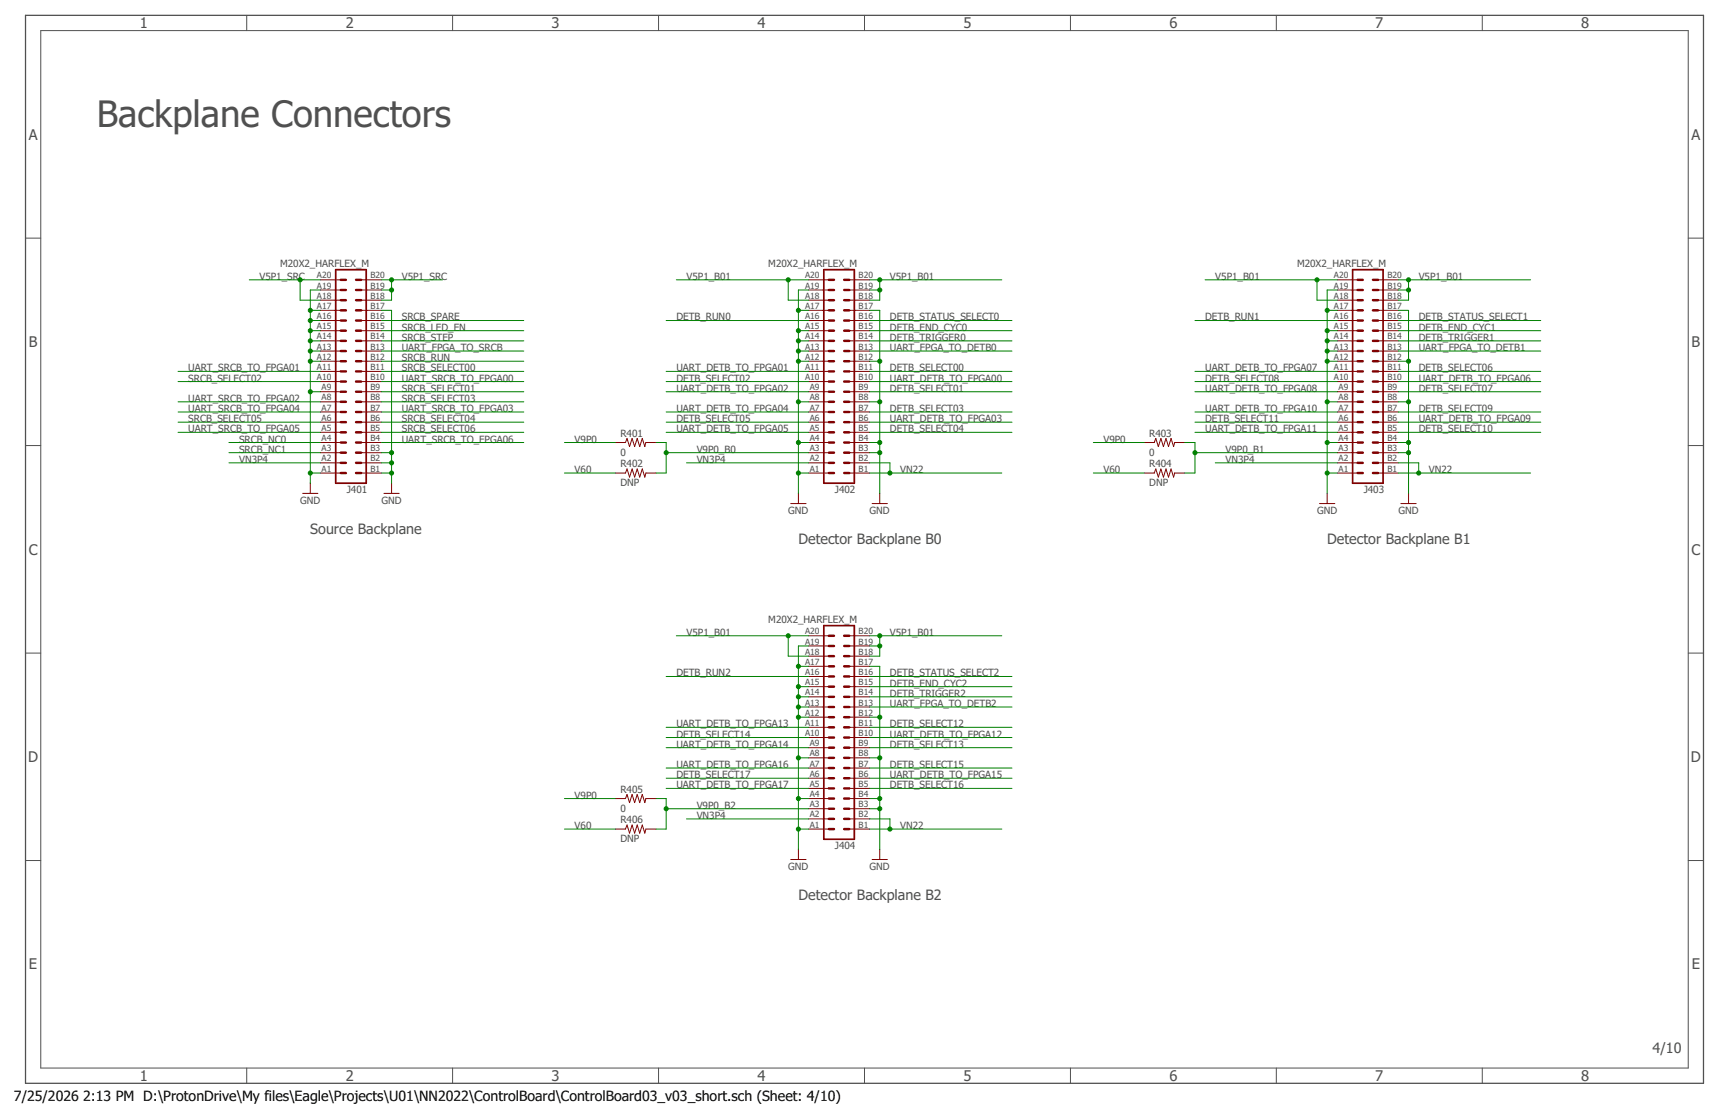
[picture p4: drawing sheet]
<svg xmlns="http://www.w3.org/2000/svg" width="432mm" height="279mm" viewBox="0 0 432 279" stroke-linecap="round" stroke-linejoin="round" font-family="sans-serif">
<path d="M6.4 3.8h419v266.7h-419z" fill="none" stroke="#505050" stroke-width=".32"/>
<g fill="none" stroke="#505050" stroke-width=".25">
<path d="M10.2 7.6h411.4v259.1h-411.4zM61.6 3.8v3.8M113 3.8v3.8M164.5 3.8v3.8M215.9 3.8v3.8M267.3 3.8v3.8M318.7 3.8v3.8M370.2 3.8v3.8M6.4 59.5h3.8M421.6 59.5h3.8M6.4 111.3h3.8M421.6 111.3h3.8"/>
<path d="M6.4 163.1h3.8M421.6 163.1h3.8M6.4 214.9h3.8M421.6 214.9h3.8M61.6 266.7v3.8M113 266.7v3.8M164.5 266.7v3.8M215.9 266.7v3.8M267.3 266.7v3.8M318.7 266.7v3.8M370.2 266.7v3.8"/>
</g>
<g fill="none" stroke="#800000" stroke-width=".61">
<path d="M85.1 77.5h1.3M85.1 75h1.3M85.1 72.4h1.3M85.1 69.9h1.3M88.9 77.5h1.3M88.9 75h1.3M88.9 72.4h1.3M88.9 69.9h1.3M207 77.5h1.3M207 75h1.3M207 72.4h1.3M207 69.9h1.3"/>
<path d="M210.8 77.5h1.3M210.8 75h1.3M210.8 72.4h1.3M210.8 69.9h1.3M339.1 77.5h1.2M339.1 75h1.2M339.1 72.4h1.2M339.1 69.9h1.2M342.9 77.5h1.2M342.9 75h1.2M342.9 72.4h1.2M342.9 69.9h1.2"/>
<path d="M85.1 97.8h1.3M85.1 95.3h1.3M85.1 87.7h1.3M85.1 90.2h1.3M85.1 92.7h1.3M85.1 85.1h1.3M85.1 82.6h1.3M85.1 80h1.3M88.9 97.8h1.3M88.9 95.3h1.3M88.9 87.7h1.3M88.9 90.2h1.3"/>
<path d="M88.9 92.7h1.3M88.9 85.1h1.3M88.9 82.6h1.3M88.9 80h1.3M207 97.8h1.3M207 95.3h1.3M207 87.7h1.3M207 90.2h1.3M207 92.7h1.3M207 85.1h1.3M207 82.6h1.3M207 80h1.3"/>
<path d="M210.8 97.8h1.3M210.8 95.3h1.3M210.8 87.7h1.3M210.8 90.2h1.3M210.8 92.7h1.3M210.8 85.1h1.3M210.8 82.6h1.3M210.8 80h1.3M339.1 97.8h1.2M339.1 95.3h1.2M339.1 87.7h1.2M339.1 90.2h1.2"/>
<path d="M339.1 92.7h1.2M339.1 85.1h1.2M339.1 82.6h1.2M339.1 80h1.2M342.9 97.8h1.2M342.9 95.3h1.2M342.9 87.7h1.2M342.9 90.2h1.2M342.9 92.7h1.2M342.9 85.1h1.2M342.9 82.6h1.2M342.9 80h1.2"/>
<path d="M85.1 113h1.3M85.1 115.6h1.3M85.1 118.1h1.3M85.1 110.5h1.3M85.1 107.9h1.3M85.1 105.4h1.3M85.1 102.9h1.3M85.1 100.3h1.3M88.9 113h1.3M88.9 115.6h1.3M88.9 118.1h1.3M88.9 110.5h1.3"/>
<path d="M88.9 107.9h1.3M88.9 105.4h1.3M88.9 102.9h1.3M88.9 100.3h1.3M207 113h1.3M207 115.6h1.3M207 118.1h1.3M207 110.5h1.3M207 107.9h1.3M207 105.4h1.3M207 102.9h1.3M207 100.3h1.3"/>
<path d="M210.8 113h1.3M210.8 115.6h1.3M210.8 118.1h1.3M210.8 110.5h1.3M210.8 107.9h1.3M210.8 105.4h1.3M210.8 102.9h1.3M210.8 100.3h1.3M339.1 113h1.2M339.1 115.6h1.2M339.1 118.1h1.2M339.1 110.5h1.2"/>
<path d="M339.1 107.9h1.2M339.1 105.4h1.2M339.1 102.9h1.2M339.1 100.3h1.2M342.9 113h1.2M342.9 115.6h1.2M342.9 118.1h1.2M342.9 110.5h1.2M342.9 107.9h1.2M342.9 105.4h1.2M342.9 102.9h1.2M342.9 100.3h1.2"/>
<path d="M207 158.7h1.3M210.8 158.7h1.3M207 176.5h1.3M207 179.1h1.3M207 174h1.3M207 171.4h1.3M207 168.9h1.3M207 166.4h1.3M207 163.8h1.3M207 161.3h1.3M210.8 176.5h1.3M210.8 179.1h1.3"/>
<path d="M210.8 174h1.3M210.8 171.4h1.3M210.8 168.9h1.3M210.8 166.4h1.3M210.8 163.8h1.3M210.8 161.3h1.3M207 199.4h1.3M207 196.8h1.3M207 194.3h1.3M207 191.8h1.3M207 189.2h1.3M207 186.7h1.3"/>
<path d="M207 184.1h1.3M207 181.6h1.3M210.8 199.4h1.3M210.8 196.8h1.3M210.8 194.3h1.3M210.8 191.8h1.3M210.8 189.2h1.3M210.8 186.7h1.3M210.8 184.1h1.3M210.8 181.6h1.3M207 201.9h1.3M207 204.5h1.3"/>
<path d="M207 207h1.3M210.8 201.9h1.3M210.8 204.5h1.3M210.8 207h1.3"/>
</g>
<path d="M83.8 67.3h7.7v53.3h-7.7zM205.7 67.3h7.7v53.3h-7.7zM337.8 67.3h7.6v53.3h-7.6zM205.7 156.2h7.7v53.3h-7.7z" fill="none" stroke="#800000" stroke-width=".42"/>
<g fill="none" stroke="#800000" stroke-width=".25">
<path d="M80 77.5h5.1M80 75h5.1M80 72.4h5.1M80 69.9h5.1M90.2 77.5h5.1M90.2 75h5.1M90.2 72.4h5.1M90.2 69.9h5.1M201.9 77.5h5.1M201.9 75h5.1M201.9 72.4h5.1M201.9 69.9h5.1"/>
<path d="M212.1 77.5h5.1M212.1 75h5.1M212.1 72.4h5.1M212.1 69.9h5.1M334 77.5h5.1M334 75h5.1M334 72.4h5.1M334 69.9h5.1M344.1 77.5h5.1M344.1 75h5.1M344.1 72.4h5.1M344.1 69.9h5.1"/>
<path d="M80 97.8h5.1M80 95.3h5.1M80 92.7h5.1M80 90.2h5.1M80 87.7h5.1M80 85.1h5.1M80 82.6h5.1M80 80h5.1M90.2 97.8h5.1M90.2 95.3h5.1M90.2 92.7h5.1M90.2 90.2h5.1"/>
<path d="M90.2 87.7h5.1M90.2 85.1h5.1M90.2 82.6h5.1M90.2 80h5.1M201.9 97.8h5.1M201.9 95.3h5.1M201.9 92.7h5.1M201.9 90.2h5.1M201.9 87.7h5.1M201.9 85.1h5.1M201.9 82.6h5.1M201.9 80h5.1"/>
<path d="M212.1 97.8h5.1M212.1 95.3h5.1M212.1 92.7h5.1M212.1 90.2h5.1M212.1 87.7h5.1M212.1 85.1h5.1M212.1 82.6h5.1M212.1 80h5.1M334 97.8h5.1M334 95.3h5.1M334 92.7h5.1M334 90.2h5.1"/>
<path d="M334 87.7h5.1M334 85.1h5.1M334 82.6h5.1M334 80h5.1M344.1 97.8h5.1M344.1 95.3h5.1M344.1 92.7h5.1M344.1 90.2h5.1M344.1 87.7h5.1M344.1 85.1h5.1M344.1 82.6h5.1M344.1 80h5.1"/>
<path d="M80 118.1h5.1M80 115.6h5.1M80 113h5.1M80 110.5h5.1M80 107.9h5.1M80 105.4h5.1M80 102.9h5.1M80 100.3h5.1M90.2 118.1h5.1M90.2 115.6h5.1M90.2 113h5.1M90.2 110.5h5.1"/>
<path d="M90.2 107.9h5.1M90.2 105.4h5.1M90.2 102.9h5.1M90.2 100.3h5.1M153.7 118.1h2.5l.4-1 .6 2 .7-2 .6 2 .6-2 .7 2 .6-2 .6 2 .3-1h2.5M153.7 110.5h2.5l.4-1 .6 2 .7-2 .6 2 .6-2 .7 2 .6-2 .6 2 .3-1h2.5M201.9 118.1h5.1M201.9 115.6h5.1M201.9 113h5.1M201.9 110.5h5.1M201.9 107.9h5.1M201.9 105.4h5.1"/>
<path d="M201.9 102.9h5.1M201.9 100.3h5.1M212.1 118.1h5.1M212.1 115.6h5.1M212.1 113h5.1M212.1 110.5h5.1M212.1 107.9h5.1M212.1 105.4h5.1M212.1 102.9h5.1M212.1 100.3h5.1M285.7 118.1h2.6l.3-1 .7 2 .6-2 .7 2 .6-2 .6 2 .7-2 .6 2 .2-1h2.6M285.7 110.5h2.6l.3-1 .7 2 .6-2 .7 2 .6-2 .6 2 .7-2 .6 2 .2-1h2.6"/>
<path d="M334 118.1h5.1M334 115.6h5.1M334 113h5.1M334 110.5h5.1M334 107.9h5.1M334 105.4h5.1M334 102.9h5.1M334 100.3h5.1M344.1 118.1h5.1M344.1 115.6h5.1M344.1 113h5.1M344.1 110.5h5.1"/>
<path d="M344.1 107.9h5.1M344.1 105.4h5.1M344.1 102.9h5.1M344.1 100.3h5.1M75.6 123.2h3.8M77.5 120.6v2.6M95.9 123.2h3.8M97.8 120.6v2.6M197.5 125.7h3.8M199.4 123.2v2.5M217.8 125.7h3.8M219.7 123.2v2.5"/>
<path d="M329.5 125.7h3.9M331.4 123.2v2.5M349.9 125.7h3.8M351.8 123.2v2.5M201.9 158.7h5.1M212.1 158.7h5.1M201.9 179.1h5.1M201.9 176.5h5.1M201.9 174h5.1M201.9 171.4h5.1M201.9 168.9h5.1M201.9 166.4h5.1"/>
<path d="M201.9 163.8h5.1M201.9 161.3h5.1M212.1 179.1h5.1M212.1 176.5h5.1M212.1 174h5.1M212.1 171.4h5.1M212.1 168.9h5.1M212.1 166.4h5.1M212.1 163.8h5.1M212.1 161.3h5.1M153.7 199.4h2.5l.4-1 .6 2 .7-2 .6 2 .6-2 .7 2 .6-2 .6 2 .3-1h2.5M201.9 199.4h5.1"/>
<path d="M201.9 196.8h5.1M201.9 194.3h5.1M201.9 191.8h5.1M201.9 189.2h5.1M201.9 186.7h5.1M201.9 184.1h5.1M201.9 181.6h5.1M212.1 199.4h5.1M212.1 196.8h5.1M212.1 194.3h5.1M212.1 191.8h5.1M212.1 189.2h5.1"/>
<path d="M212.1 186.7h5.1M212.1 184.1h5.1M212.1 181.6h5.1M153.7 207h2.5l.4-1 .6 2 .7-2 .6 2 .6-2 .7 2 .6-2 .6 2 .3-1h2.5M197.5 214.6h3.8M199.4 212.1v2.5M201.9 207h5.1M201.9 204.5h5.1M201.9 201.9h5.1M212.1 207h5.1M212.1 204.5h5.1M212.1 201.9h5.1"/>
<path d="M217.8 214.6h3.8M219.7 212.1v2.5"/>
</g>
<g fill="none" stroke="#008000" stroke-width=".25">
<path d="M62.3 69.9h17.7M75 69.9v5.1h5M77.5 77.5h2.5M80 72.4h-2.5v48.2M95.3 72.4h2.5M95.3 77.5h2.5v43.1M95.3 69.9h15.2M97.8 69.9v5.1h-2.5M168.9 69.9h33M196.8 69.9v5.1h5.1M199.4 77.5h2.5M201.9 72.4h-2.5v50.8"/>
<path d="M217.2 72.4h2.5M217.2 77.5h2.5v45.7M217.2 69.9h33M219.7 69.9v5.1h-2.5M301 69.9h33M328.9 69.9v5.1h5.1M331.4 77.5h2.6M334 72.4h-2.6v50.8M349.2 72.4h2.6M349.2 77.5h2.6v45.7M349.2 69.9h33M351.8 69.9v5.1h-2.6"/>
<path d="M44.5 92.7h35.5M44.5 95.3h35.5M77.5 97.8h2.5M77.5 80h2.5M77.5 82.6h2.5M77.5 85.1h2.5M77.5 87.7h2.5M77.5 90.2h2.5M95.3 97.8h35.5M95.3 80h35.5M95.3 82.6h35.5M95.3 85.1h35.5"/>
<path d="M95.3 87.7h35.5M95.3 90.2h35.5M95.3 92.7h35.5M95.3 95.3h35.5M166.4 97.8h35.5M166.4 80h35.5M166.4 92.7h35.5M166.4 95.3h35.5M199.4 82.6h2.5M199.4 85.1h2.5M199.4 87.7h2.5M199.4 90.2h2.5"/>
<path d="M217.2 97.8h35.5M217.2 80h35.5M217.2 82.6h35.5M217.2 85.1h35.5M217.2 87.7h35.5M217.2 90.2h2.5M217.2 92.7h35.5M217.2 95.3h35.5M298.4 97.8h35.6M298.4 80h35.6M298.4 92.7h35.6M298.4 95.3h35.6"/>
<path d="M331.4 82.6h2.6M331.4 85.1h2.6M331.4 87.7h2.6M331.4 90.2h2.6M349.2 97.8h35.6M349.2 80h35.6M349.2 82.6h35.6M349.2 85.1h35.6M349.2 87.7h35.6M349.2 90.2h2.6M349.2 92.7h35.6M349.2 95.3h35.6"/>
<path d="M44.5 100.3h35.5M44.5 105.4h35.5M44.5 107.9h35.5M44.5 102.9h35.5M57.2 113h22.8M57.2 115.6h22.8M57.2 110.5h22.8M77.5 118.1h2.5M95.3 118.1h2.5M95.3 113h2.5M95.3 115.6h2.5M95.3 110.5h35.5"/>
<path d="M95.3 100.3h35.5M95.3 105.4h35.5M95.3 107.9h35.5M95.3 102.9h35.5M141 118.1h12.7M141 110.5h12.7M163.8 110.5h2.6v7.6h-2.6M166.4 113h35.5M166.4 105.4h35.5M166.4 107.9h35.5M166.4 102.9h35.5M171.4 115.6h30.5"/>
<path d="M199.4 118.1h2.5M199.4 110.5h2.5M199.4 100.3h2.5M217.2 118.1h33M217.2 113h2.5M217.2 115.6h5v2.5M217.2 110.5h2.5M217.2 100.3h2.5M217.2 105.4h35.5M217.2 107.9h35.5M217.2 102.9h35.5M273 118.1h12.7"/>
<path d="M273 110.5h12.7M295.9 110.5h2.5v7.6h-2.5M298.4 113h35.6M298.4 105.4h35.6M298.4 107.9h35.6M298.4 102.9h35.6M303.5 115.6h30.5M331.4 118.1h2.6M331.4 110.5h2.6M331.4 100.3h2.6M349.2 118.1h33M349.2 113h2.6"/>
<path d="M349.2 115.6h5.1v2.5M349.2 110.5h2.6M349.2 100.3h2.6M349.2 105.4h35.6M349.2 107.9h35.6M349.2 102.9h35.6M168.9 158.7h33M196.8 158.7v5.1h5.1M217.2 158.7h33M219.7 158.7v5.1h-2.5M166.4 168.9h35.5M199.4 179.1h2.5"/>
<path d="M199.4 171.4h2.5M199.4 174h2.5M199.4 176.5h2.5M199.4 166.4h2.5M201.9 161.3h-2.5v50.8M217.2 166.4h2.5v45.7M217.2 179.1h2.5M217.2 171.4h35.5M217.2 174h35.5M217.2 176.5h35.5M217.2 161.3h2.5M217.2 168.9h35.5"/>
<path d="M141 199.4h12.7M163.8 199.4h2.6v7.6h-2.6M166.4 181.6h35.5M166.4 184.1h35.5M166.4 186.7h35.5M166.4 191.8h35.5M166.4 194.3h35.5M166.4 196.8h35.5M199.4 199.4h2.5M199.4 189.2h2.5M217.2 199.4h2.5M217.2 189.2h2.5"/>
<path d="M217.2 181.6h35.5M217.2 184.1h35.5M217.2 186.7h35.5M217.2 191.8h35.5M217.2 194.3h35.5M217.2 196.8h35.5M141 207h12.7M166.4 201.9h35.5M171.4 204.5h30.5M199.4 207h2.5M217.2 207h33M217.2 201.9h2.5"/>
<path d="M217.2 204.5h5v2.5"/>
</g>
<g fill="#008000" stroke="#008000" stroke-width=".25">
<circle cx="77.5" cy="118.1" r=".51"/>
<circle cx="77.5" cy="97.8" r=".51"/>
<circle cx="77.5" cy="77.5" r=".51"/>
<circle cx="77.5" cy="80" r=".51"/>
<circle cx="77.5" cy="82.6" r=".51"/>
<circle cx="77.5" cy="85.1" r=".51"/>
<circle cx="77.5" cy="87.7" r=".51"/>
<circle cx="77.5" cy="90.2" r=".51"/>
<circle cx="97.8" cy="115.6" r=".51"/>
<circle cx="97.8" cy="118.1" r=".51"/>
<circle cx="97.8" cy="113" r=".51"/>
<circle cx="199.4" cy="118.1" r=".51"/>
<circle cx="199.4" cy="110.5" r=".51"/>
<circle cx="199.4" cy="100.3" r=".51"/>
<circle cx="199.4" cy="90.2" r=".51"/>
<circle cx="199.4" cy="82.6" r=".51"/>
<circle cx="199.4" cy="85.1" r=".51"/>
<circle cx="199.4" cy="87.7" r=".51"/>
<circle cx="199.4" cy="77.5" r=".51"/>
<circle cx="219.7" cy="113" r=".51"/>
<circle cx="219.7" cy="110.5" r=".51"/>
<circle cx="219.7" cy="100.3" r=".51"/>
<circle cx="219.7" cy="90.2" r=".51"/>
<circle cx="199.4" cy="207" r=".51"/>
<circle cx="199.4" cy="199.4" r=".51"/>
<circle cx="199.4" cy="189.2" r=".51"/>
<circle cx="199.4" cy="179.1" r=".51"/>
<circle cx="199.4" cy="171.4" r=".51"/>
<circle cx="199.4" cy="174" r=".51"/>
<circle cx="199.4" cy="176.5" r=".51"/>
<circle cx="199.4" cy="166.4" r=".51"/>
<circle cx="219.7" cy="201.9" r=".51"/>
<circle cx="219.7" cy="199.4" r=".51"/>
<circle cx="219.7" cy="189.2" r=".51"/>
<circle cx="219.7" cy="179.1" r=".51"/>
<circle cx="331.4" cy="118.1" r=".51"/>
<circle cx="331.4" cy="110.5" r=".51"/>
<circle cx="331.4" cy="100.3" r=".51"/>
<circle cx="331.4" cy="90.2" r=".51"/>
<circle cx="331.4" cy="82.6" r=".51"/>
<circle cx="331.4" cy="85.1" r=".51"/>
<circle cx="331.4" cy="87.7" r=".51"/>
<circle cx="331.4" cy="77.5" r=".51"/>
<circle cx="351.8" cy="113" r=".51"/>
<circle cx="351.8" cy="110.5" r=".51"/>
<circle cx="351.8" cy="100.3" r=".51"/>
<circle cx="351.8" cy="90.2" r=".51"/>
<circle cx="97.8" cy="69.9" r=".51"/>
<circle cx="97.8" cy="72.4" r=".51"/>
<circle cx="75" cy="69.9" r=".51"/>
<circle cx="222.2" cy="118.1" r=".51"/>
<circle cx="222.2" cy="207" r=".51"/>
<circle cx="354.3" cy="118.1" r=".51"/>
<circle cx="196.8" cy="69.9" r=".51"/>
<circle cx="219.7" cy="69.9" r=".51"/>
<circle cx="219.7" cy="72.4" r=".51"/>
<circle cx="328.9" cy="69.9" r=".51"/>
<circle cx="351.8" cy="69.9" r=".51"/>
<circle cx="351.8" cy="72.4" r=".51"/>
<circle cx="196.8" cy="158.7" r=".51"/>
<circle cx="219.7" cy="158.7" r=".51"/>
<circle cx="219.7" cy="161.3" r=".51"/>
<circle cx="166.4" cy="113" r=".51"/>
<circle cx="298.4" cy="113" r=".51"/>
<circle cx="166.4" cy="201.9" r=".51"/>
</g>
<text font-size="9.1" fill="#505050" x="24.1" y="31.8">Backplane Connectors</text>
<g font-size="3.7" fill="#505050">
<text x="34.9" y="7">1</text>
<text x="86.3" y="7">2</text>
<text x="137.8" y="7">3</text>
<text x="189.2" y="7">4</text>
<text x="240.6" y="7">5</text>
<text x="292" y="7">6</text>
<text x="343.5" y="7">7</text>
<text x="394.9" y="7">8</text>
<text x="7.2" y="34.8">A</text>
<text x="422.4" y="34.8">A</text>
<text x="7.2" y="86.6">B</text>
<text x="422.4" y="86.6">B</text>
<text x="7.2" y="138.5">C</text>
<text x="422.4" y="138.5">C</text>
<text x="7" y="190.3">D</text>
<text x="422.3" y="190.3">D</text>
<text x="7.2" y="242.1">E</text>
<text x="422.5" y="242.1">E</text>
<text x="34.9" y="269.9">1</text>
<text x="86.3" y="269.9">2</text>
<text x="137.8" y="269.9">3</text>
<text x="189.2" y="269.9">4</text>
<text x="240.6" y="269.9">5</text>
<text x="292" y="269.9">6</text>
<text x="343.5" y="269.9">7</text>
<text x="394.9" y="269.9">8</text>
</g>
<g font-size="3.6" fill="#505050">
<text x="77.5" y="133.4">Source Backplane</text>
<text x="199.4" y="135.9">Detector Backplane B0</text>
<text x="331.5" y="135.9">Detector Backplane B1</text>
<text x="199.4" y="224.8">Detector Backplane B2</text>
<text x="412.7" y="262.9">4/10</text>
</g>
<g font-size="3.5">
<text x="3.5" y="274.9">7/25/2026</text>
<text x="20.8" y="274.9">2:13 PM D:\ProtonDrive\My files\Eagle\Projects\U01\NN2022\ControlBoard\ControlBoard03_v03_short.sch (Sheet: 4/10)</text>
</g>
<g font-size="2.5" fill="#505050">
<text x="64.8" y="69.9">V5P1_SRC</text>
<text x="70" y="66.6">M20X2_HARFLEX_M</text>
<text x="100.3" y="69.9">V5P1_SRC</text>
<text x="171.5" y="69.9">V5P1_B01</text>
<text x="191.9" y="66.6">M20X2_HARFLEX_M</text>
<text x="222.2" y="69.9">V5P1_B01</text>
<text x="303.5" y="69.9">V5P1_B01</text>
<text x="323.9" y="66.6">M20X2_HARFLEX_M</text>
<text x="354.3" y="69.9">V5P1_B01</text>
<text x="100.3" y="80">SRCB_SPARE</text>
<text x="100.3" y="82.6">SRCB_LED_EN</text>
<text x="168.9" y="80">DETB_RUN0</text>
<text x="222.2" y="80">DETB_STATUS_SELECT0</text>
<text x="222.2" y="82.6">DETB_END_CYC0</text>
<text x="301" y="80">DETB_RUN1</text>
<text x="354.3" y="80">DETB_STATUS_SELECT1</text>
<text x="354.3" y="82.6">DETB_END_CYC1</text>
<text x="100.3" y="85.1">SRCB_STEP</text>
<text x="100.3" y="87.6">UART_FPGA_TO_SRCB</text>
<text x="222.2" y="85.1">DETB_TRIGGER0</text>
<text x="222.2" y="87.6">UART_FPGA_TO_DETB0</text>
<text x="354.3" y="85.1">DETB_TRIGGER1</text>
<text x="354.3" y="87.6">UART_FPGA_TO_DETB1</text>
<text x="47" y="95.3">SRCB_SELECT02</text>
<text x="47" y="92.7">UART_SRCB_TO_FPGA01</text>
<text x="100.3" y="90.2">SRCB_RUN</text>
<text x="100.3" y="92.7">SRCB_SELECT00</text>
<text x="100.3" y="95.3">UART_SRCB_TO_FPGA00</text>
<text x="168.9" y="92.7">UART_DETB_TO_FPGA01</text>
<text x="168.9" y="95.3">DETB_SELECT02</text>
<text x="222.2" y="92.7">DETB_SELECT00</text>
<text x="222.2" y="95.3">UART_DETB_TO_FPGA00</text>
<text x="301" y="92.7">UART_DETB_TO_FPGA07</text>
<text x="301" y="95.3">DETB_SELECT08</text>
<text x="354.3" y="92.7">DETB_SELECT06</text>
<text x="354.3" y="95.3">UART_DETB_TO_FPGA06</text>
<text x="47" y="100.3">UART_SRCB_TO_FPGA02</text>
<text x="100.3" y="97.8">SRCB_SELECT01</text>
<text x="100.3" y="100.3">SRCB_SELECT03</text>
<text x="168.9" y="97.8">UART_DETB_TO_FPGA02</text>
<text x="222.2" y="97.8">DETB_SELECT01</text>
<text x="301" y="97.8">UART_DETB_TO_FPGA08</text>
<text x="354.3" y="97.8">DETB_SELECT07</text>
<text x="47" y="108">UART_SRCB_TO_FPGA05</text>
<text x="47" y="105.4">SRCB_SELECT05</text>
<text x="47" y="102.9">UART_SRCB_TO_FPGA04</text>
<text x="100.3" y="105.4">SRCB_SELECT04</text>
<text x="100.3" y="108">SRCB_SELECT06</text>
<text x="100.3" y="102.9">UART_SRCB_TO_FPGA03</text>
<text x="168.9" y="102.9">UART_DETB_TO_FPGA04</text>
<text x="168.9" y="105.4">DETB_SELECT05</text>
<text x="168.9" y="108">UART_DETB_TO_FPGA05</text>
<text x="222.2" y="102.9">DETB_SELECT03</text>
<text x="222.2" y="105.4">UART_DETB_TO_FPGA03</text>
<text x="222.2" y="108">DETB_SELECT04</text>
<text x="301" y="102.9">UART_DETB_TO_FPGA10</text>
<text x="301" y="105.4">DETB_SELECT11</text>
<text x="301" y="108">UART_DETB_TO_FPGA11</text>
<text x="354.3" y="102.9">DETB_SELECT09</text>
<text x="354.3" y="105.4">UART_DETB_TO_FPGA09</text>
<text x="354.3" y="108">DETB_SELECT10</text>
<text x="59.7" y="113">SRCB_NC1</text>
<text x="59.7" y="110.5">SRCB_NC0</text>
<text x="100.3" y="110.5">UART_SRCB_TO_FPGA06</text>
<text x="143.5" y="110.5">V9P0</text>
<text x="154.9" y="113.8">0</text>
<text x="154.9" y="109">R401</text>
<text x="174" y="113">V9P0_B0</text>
<text x="275.6" y="110.5">V9P0</text>
<text x="287" y="113.8">0</text>
<text x="287" y="109">R403</text>
<text x="306.1" y="113">V9P0_B1</text>
<text x="59.7" y="115.6">VN3P4</text>
<text x="143.5" y="118.1">V60</text>
<text x="154.9" y="116.6">R402</text>
<text x="174" y="115.6">VN3P4</text>
<text x="224.8" y="118.1">VN22</text>
<text x="275.6" y="118.1">V60</text>
<text x="287" y="116.6">R404</text>
<text x="306.1" y="115.6">VN3P4</text>
<text x="356.8" y="118.1">VN22</text>
<text x="74.9" y="125.7">GND</text>
<text x="86.6" y="123.2">J401</text>
<text x="95.3" y="125.7">GND</text>
<text x="154.9" y="121.4">DNP</text>
<text x="208.5" y="123.2">J402</text>
<text x="287" y="121.4">DNP</text>
<text x="340.6" y="123.2">J403</text>
<text x="196.8" y="128.3">GND</text>
<text x="217.2" y="128.3">GND</text>
<text x="328.9" y="128.3">GND</text>
<text x="349.2" y="128.3">GND</text>
<text x="191.9" y="155.4">M20X2_HARFLEX_M</text>
<text x="171.5" y="158.7">V5P1_B01</text>
<text x="222.2" y="158.7">V5P1_B01</text>
<text x="168.9" y="168.9">DETB_RUN2</text>
<text x="222.2" y="168.9">DETB_STATUS_SELECT2</text>
<text x="222.2" y="171.4">DETB_END_CYC2</text>
<text x="222.2" y="174">DETB_TRIGGER2</text>
<text x="222.2" y="176.5">UART_FPGA_TO_DETB2</text>
<text x="168.9" y="181.6">UART_DETB_TO_FPGA13</text>
<text x="168.9" y="184.1">DETB_SELECT14</text>
<text x="222.2" y="181.6">DETB_SELECT12</text>
<text x="222.2" y="184.1">UART_DETB_TO_FPGA12</text>
<text x="168.9" y="186.7">UART_DETB_TO_FPGA14</text>
<text x="168.9" y="191.8">UART_DETB_TO_FPGA16</text>
<text x="222.2" y="186.7">DETB_SELECT13</text>
<text x="222.2" y="191.8">DETB_SELECT15</text>
<text x="154.9" y="197.9">R405</text>
<text x="168.9" y="194.3">DETB_SELECT17</text>
<text x="168.9" y="196.8">UART_DETB_TO_FPGA17</text>
<text x="222.2" y="194.3">UART_DETB_TO_FPGA15</text>
<text x="222.2" y="196.8">DETB_SELECT16</text>
<text x="143.5" y="199.4">V9P0</text>
<text x="154.9" y="202.7">0</text>
<text x="174" y="201.9">V9P0_B2</text>
<text x="143.5" y="207">V60</text>
<text x="154.9" y="205.5">R406</text>
<text x="174" y="204.5">VN3P4</text>
<text x="224.8" y="207">VN22</text>
<text x="154.9" y="210.3">DNP</text>
<text x="208.5" y="212.1">J404</text>
<text x="196.8" y="217.2">GND</text>
<text x="217.2" y="217.2">GND</text>
</g>
<g font-size="2.1" fill="#505050">
<text x="79.1" y="69.5">A20</text>
<text x="92.5" y="69.5">B20</text>
<text x="201.1" y="69.5">A20</text>
<text x="214.4" y="69.5">B20</text>
<text x="333.1" y="69.5">A20</text>
<text x="346.5" y="69.5">B20</text>
<text x="79.1" y="77.1">A17</text>
<text x="79.1" y="74.6">A18</text>
<text x="79.1" y="72.1">A19</text>
<text x="92.5" y="77.1">B17</text>
<text x="92.5" y="74.6">B18</text>
<text x="92.5" y="72.1">B19</text>
<text x="201.1" y="77.1">A17</text>
<text x="201.1" y="74.6">A18</text>
<text x="201.1" y="72.1">A19</text>
<text x="214.4" y="77.1">B17</text>
<text x="214.4" y="74.6">B18</text>
<text x="214.4" y="72.1">B19</text>
<text x="333.1" y="77.1">A17</text>
<text x="333.1" y="74.6">A18</text>
<text x="333.1" y="72.1">A19</text>
<text x="346.5" y="77.1">B17</text>
<text x="346.5" y="74.6">B18</text>
<text x="346.5" y="72.1">B19</text>
<text x="79.1" y="82.2">A15</text>
<text x="79.1" y="79.7">A16</text>
<text x="92.5" y="82.2">B15</text>
<text x="92.5" y="79.7">B16</text>
<text x="201.1" y="82.2">A15</text>
<text x="201.1" y="79.7">A16</text>
<text x="214.4" y="82.2">B15</text>
<text x="214.4" y="79.7">B16</text>
<text x="333.1" y="82.2">A15</text>
<text x="333.1" y="79.7">A16</text>
<text x="346.5" y="82.2">B15</text>
<text x="346.5" y="79.7">B16</text>
<text x="79.1" y="89.8">A12</text>
<text x="79.1" y="87.3">A13</text>
<text x="79.1" y="84.7">A14</text>
<text x="92.5" y="89.8">B12</text>
<text x="92.5" y="87.3">B13</text>
<text x="92.5" y="84.7">B14</text>
<text x="201.1" y="89.8">A12</text>
<text x="201.1" y="87.3">A13</text>
<text x="201.1" y="84.7">A14</text>
<text x="214.4" y="89.8">B12</text>
<text x="214.4" y="87.3">B13</text>
<text x="214.4" y="84.7">B14</text>
<text x="333.1" y="89.8">A12</text>
<text x="333.1" y="87.3">A13</text>
<text x="333.1" y="84.7">A14</text>
<text x="346.5" y="89.8">B12</text>
<text x="346.5" y="87.3">B13</text>
<text x="346.5" y="84.7">B14</text>
<text x="79.1" y="94.9">A10</text>
<text x="79.1" y="92.4">A11</text>
<text x="92.5" y="94.9">B10</text>
<text x="92.5" y="92.4">B11</text>
<text x="201.1" y="94.9">A10</text>
<text x="201.1" y="92.4">A11</text>
<text x="214.4" y="94.9">B10</text>
<text x="214.4" y="92.4">B11</text>
<text x="333.1" y="94.9">A10</text>
<text x="333.1" y="92.4">A11</text>
<text x="346.5" y="94.9">B10</text>
<text x="346.5" y="92.4">B11</text>
<text x="80.3" y="100">A8</text>
<text x="80.3" y="97.4">A9</text>
<text x="92.5" y="100">B8</text>
<text x="92.5" y="97.4">B9</text>
<text x="202.2" y="100">A8</text>
<text x="202.2" y="97.4">A9</text>
<text x="214.4" y="100">B8</text>
<text x="214.4" y="97.4">B9</text>
<text x="334.3" y="100">A8</text>
<text x="334.3" y="97.4">A9</text>
<text x="346.5" y="100">B8</text>
<text x="346.5" y="97.4">B9</text>
<text x="80.3" y="107.6">A5</text>
<text x="80.3" y="105.1">A6</text>
<text x="80.3" y="102.5">A7</text>
<text x="92.5" y="107.6">B5</text>
<text x="92.5" y="105.1">B6</text>
<text x="92.5" y="102.5">B7</text>
<text x="202.2" y="107.6">A5</text>
<text x="202.2" y="105.1">A6</text>
<text x="202.2" y="102.5">A7</text>
<text x="214.4" y="107.6">B5</text>
<text x="214.4" y="105.1">B6</text>
<text x="214.4" y="102.5">B7</text>
<text x="334.3" y="107.6">A5</text>
<text x="334.3" y="105.1">A6</text>
<text x="334.3" y="102.5">A7</text>
<text x="346.5" y="107.6">B5</text>
<text x="346.5" y="105.1">B6</text>
<text x="346.5" y="102.5">B7</text>
<text x="80.3" y="112.7">A3</text>
<text x="80.3" y="110.1">A4</text>
<text x="92.5" y="112.7">B3</text>
<text x="92.5" y="110.1">B4</text>
<text x="202.2" y="112.7">A3</text>
<text x="202.2" y="110.1">A4</text>
<text x="214.4" y="112.7">B3</text>
<text x="214.4" y="110.1">B4</text>
<text x="334.3" y="112.7">A3</text>
<text x="334.3" y="110.1">A4</text>
<text x="346.5" y="112.7">B3</text>
<text x="346.5" y="110.1">B4</text>
<text x="80.3" y="117.8">A1</text>
<text x="80.3" y="115.2">A2</text>
<text x="92.5" y="117.8">B1</text>
<text x="92.5" y="115.2">B2</text>
<text x="202.2" y="117.8">A1</text>
<text x="202.2" y="115.2">A2</text>
<text x="214.4" y="117.8">B1</text>
<text x="214.4" y="115.2">B2</text>
<text x="334.3" y="117.8">A1</text>
<text x="334.3" y="115.2">A2</text>
<text x="346.5" y="117.8">B1</text>
<text x="346.5" y="115.2">B2</text>
<text x="201.1" y="160.9">A19</text>
<text x="201.1" y="158.4">A20</text>
<text x="214.4" y="160.9">B19</text>
<text x="214.4" y="158.4">B20</text>
<text x="201.1" y="166">A17</text>
<text x="201.1" y="163.5">A18</text>
<text x="214.4" y="166">B17</text>
<text x="214.4" y="163.5">B18</text>
<text x="201.1" y="173.6">A14</text>
<text x="201.1" y="171.1">A15</text>
<text x="201.1" y="168.6">A16</text>
<text x="214.4" y="173.6">B14</text>
<text x="214.4" y="171.1">B15</text>
<text x="214.4" y="168.6">B16</text>
<text x="201.1" y="178.7">A12</text>
<text x="201.1" y="176.2">A13</text>
<text x="214.4" y="178.7">B12</text>
<text x="214.4" y="176.2">B13</text>
<text x="201.1" y="183.8">A10</text>
<text x="201.1" y="181.2">A11</text>
<text x="214.4" y="183.8">B10</text>
<text x="214.4" y="181.2">B11</text>
<text x="202.2" y="191.4">A7</text>
<text x="202.2" y="188.9">A8</text>
<text x="202.2" y="186.3">A9</text>
<text x="214.4" y="191.4">B7</text>
<text x="214.4" y="188.9">B8</text>
<text x="214.4" y="186.3">B9</text>
<text x="202.2" y="196.5">A5</text>
<text x="202.2" y="193.9">A6</text>
<text x="214.4" y="196.5">B5</text>
<text x="214.4" y="193.9">B6</text>
<text x="202.2" y="201.6">A3</text>
<text x="202.2" y="199">A4</text>
<text x="214.4" y="201.6">B3</text>
<text x="214.4" y="199">B4</text>
<text x="202.2" y="206.6">A1</text>
<text x="202.2" y="204.1">A2</text>
<text x="214.4" y="206.6">B1</text>
<text x="214.4" y="204.1">B2</text>
</g>
</svg>
